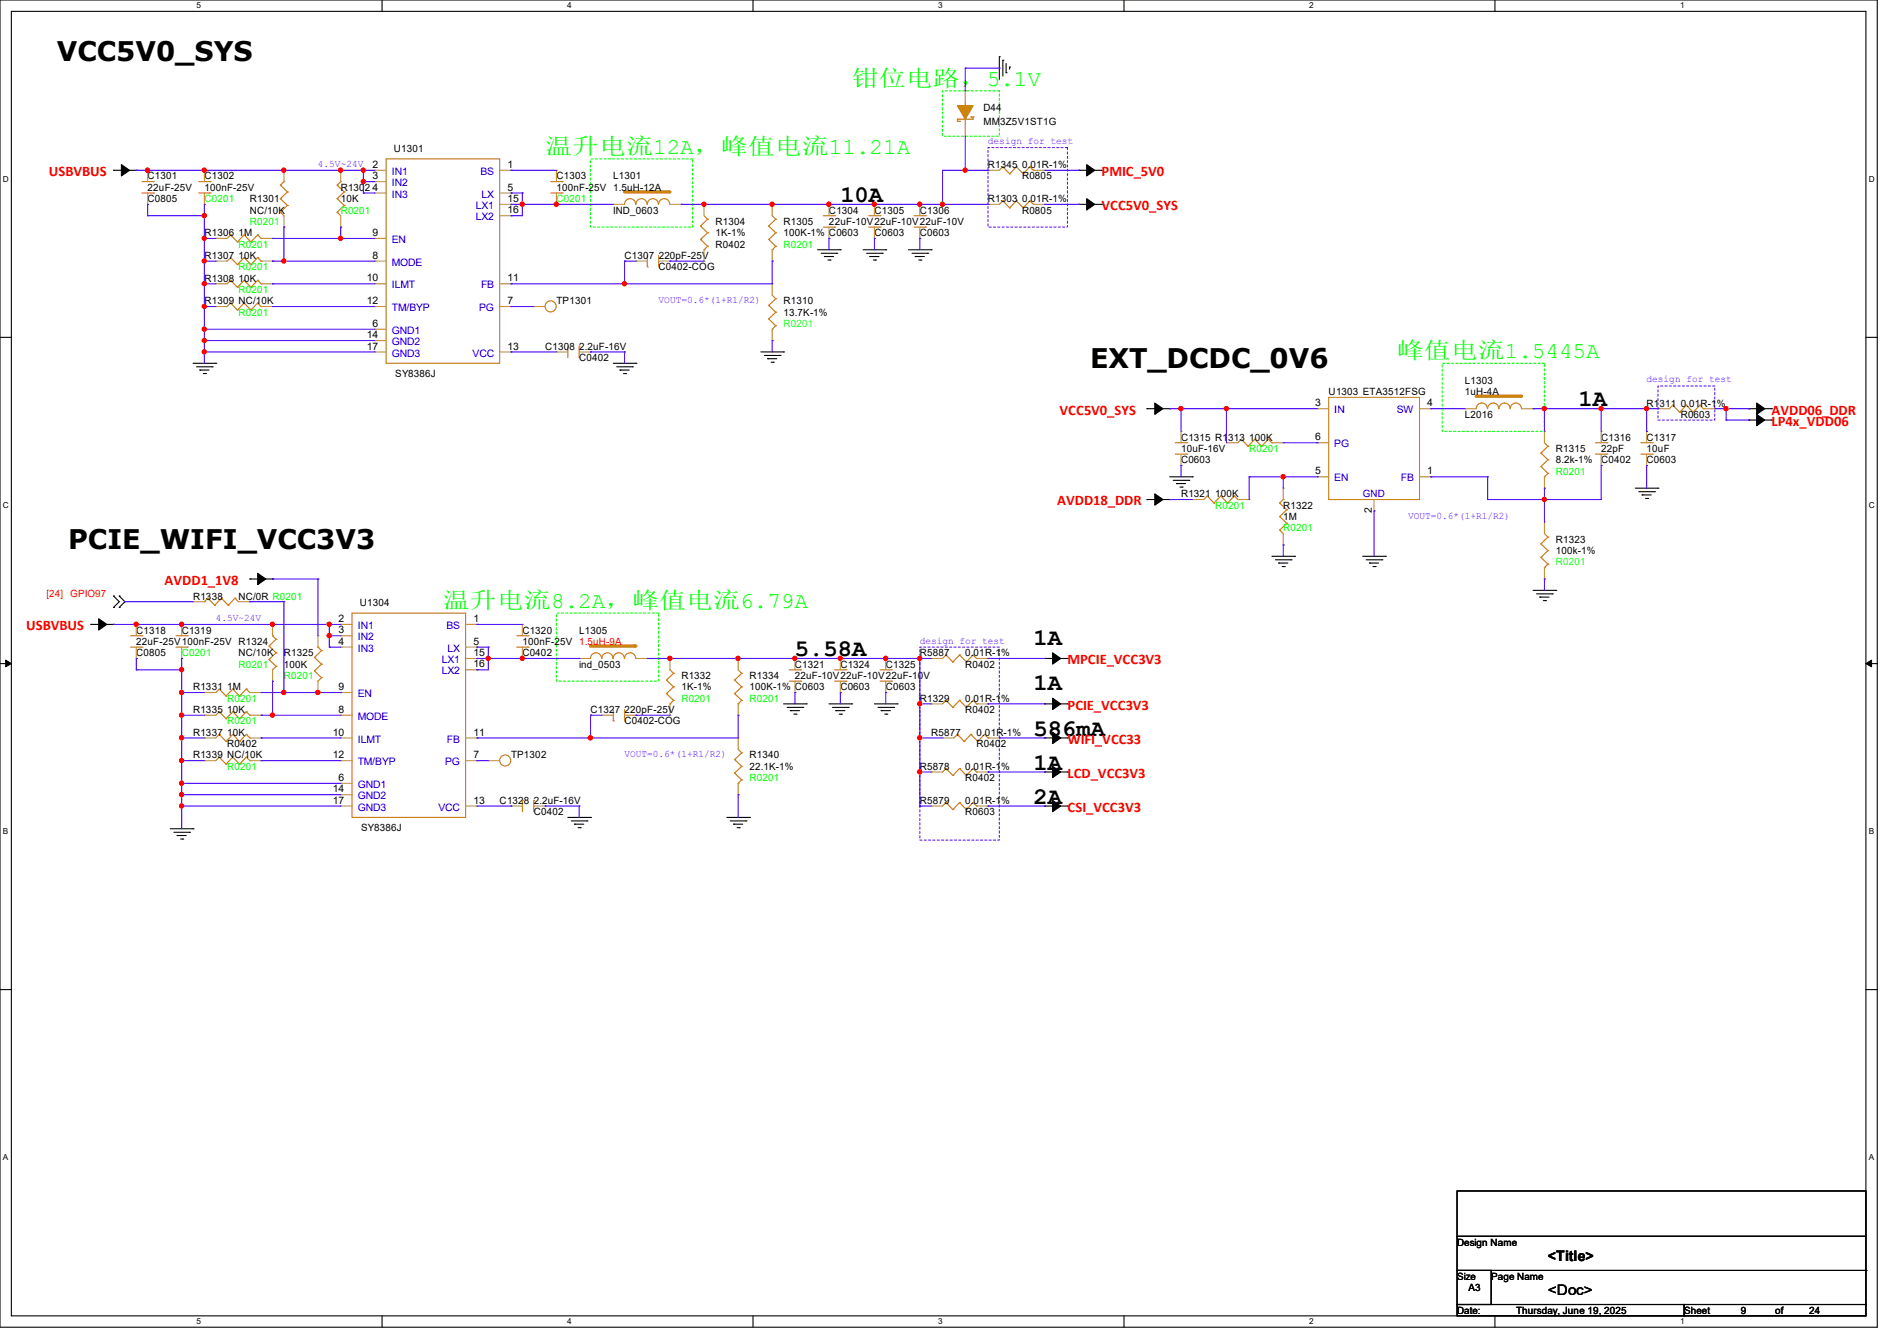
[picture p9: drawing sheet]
<svg xmlns="http://www.w3.org/2000/svg" width="297mm" height="210mm" viewBox="0 0 297 210" stroke-linecap="round" stroke-linejoin="round" font-family="sans-serif">
<path d="M0 0h293.9v207.9h-293.9zM1.8 1.8h290.3v204.3h-290.3z" fill="none" stroke="#000" stroke-width=".17"/>
<g fill="#fff">
<path d="M30.8 .2h.7v1.4h-.7z"/>
<path d="M30.8 206.2h.7v1.4h-.7z"/>
</g>
<path d="M59.8 0v1.8M59.8 206.1v1.8" fill="none" stroke="#000" stroke-width=".17"/>
<g fill="#fff">
<path d="M88.8 .2h.7v1.4h-.7z"/>
<path d="M88.8 206.2h.7v1.4h-.7z"/>
</g>
<path d="M117.9 0v1.8M117.9 206.1v1.8" fill="none" stroke="#000" stroke-width=".17"/>
<g fill="#fff">
<path d="M146.9 .2h.7v1.4h-.7z"/>
<path d="M146.9 206.2h.7v1.4h-.7z"/>
</g>
<path d="M176 0v1.8M176 206.1v1.8" fill="none" stroke="#000" stroke-width=".17"/>
<g fill="#fff">
<path d="M205 .2h.7v1.4h-.7z"/>
<path d="M205 206.2h.7v1.4h-.7z"/>
</g>
<path d="M234.1 0v1.8M234.1 206.1v1.8" fill="none" stroke="#000" stroke-width=".17"/>
<g fill="#fff">
<path d="M263.1 .2h.6v1.4h-.6z"/>
<path d="M263.1 206.2h.6v1.4h-.6z"/>
<path d="M.5 27.3h.9v1.4h-.9z"/>
<path d="M292.6 27.3h.9v1.4h-.9z"/>
<path d="M.5 78.4h.9v1.4h-.9z"/>
<path d="M292.6 78.4h.9v1.4h-.9z"/>
</g>
<path d="M0 52.8h1.8M292.1 52.8h1.8" fill="none" stroke="#000" stroke-width=".17"/>
<g fill="#fff">
<path d="M.5 129.5h.8v1.4h-.8z"/>
<path d="M292.6 129.5h.8v1.4h-.8z"/>
</g>
<path d="M0 103.9h1.8M292.1 103.9h1.8" fill="none" stroke="#000" stroke-width=".17"/>
<path d="M.9 103.4l.9 .5-.9 .5zM292.1 103.9l.9-.5v1z" fill="#000" stroke="#000" stroke-width=".16"/>
<g fill="#fff">
<path d="M.5 180.5h.8v1.4h-.8z"/>
<path d="M292.6 180.5h.8v1.4h-.8z"/>
</g>
<g fill="none" stroke="#000" stroke-width=".17">
<path d="M156.5 8.9h.1M156.5 8.9v3.5M157 9.4h.1M157 9.4v2.5M157.5 11.4h.1M157.5 9.9v1.5M158.1 10.5h.1M158.1 10.5v.3M17.8 26.7h.1M17.8 26.7h1.9M20.1 26.7h1.2M21.3 26.7h.1"/>
<path d="M128 39.1h3.6M128.6 39.7h2.4M131 39.7h.1M131.6 39.1h.1M135.1 39.1h3.6M135.7 39.7h2.4M138.1 39.7h.1M138.7 39.1h.1M142.2 39.1h3.6M142.8 39.7h2.4M145.2 39.7h.1M145.8 39.1h.1"/>
<path d="M168.9 32h.1M168.9 26.7h.1M168.9 26.7h1.2M168.9 32h1.2M170.5 26.7h2M170.5 32h2M172.5 32h.1M172.5 26.7h.1M30.2 56.9h3.6M30.8 57.4h2.4M31.3 58h.1M31.3 58h1.4"/>
<path d="M31.8 58.5h.4M32.2 58.5h.1M33.2 57.4h.1M33.8 56.9h.1M96 56.9h3.6M96.6 57.4h2.4M97.1 58h.1M97.1 58h1.4M97.6 58.5h.4M98 58.5h.1M99 57.4h.1M99.6 56.9h.1"/>
<path d="M119.1 55.1h3.6M119.7 55.7h2.4M120.2 56.2h.1M120.2 56.2h1.4M120.7 56.7h.4M121.1 56.7h.1M122.1 55.7h.1M122.7 55.1h.1M129.1 40.2h.1M129.1 40.2h1.4M129.6 40.7h.4M130 40.7h.1"/>
<path d="M136.2 40.2h.1M136.2 40.2h1.4M136.7 40.7h.4M137.1 40.7h.1M143.3 40.2h.1M143.3 40.2h1.4M143.8 40.7h.4M144.2 40.7h.1M179.6 64h.1M179.6 78.2h.1M179.6 64h1.9M179.6 78.2h1.9"/>
<path d="M181.9 64h1.2M181.9 78.2h1.2M183.1 64h.1M183.1 78.2h.1M183.1 74.7h3.6M183.7 75.2h2.4M184.2 75.7h.1M184.2 75.7h1.4M184.7 76.3h.4M185.1 76.3h.1M186.1 75.2h.1M186.7 74.7h.1"/>
<path d="M256 76.5h3.6M256.6 77h2.4M257.1 77.5h.1M257.1 77.5h1.4M257.6 78.1h.4M258 78.1h.1M259 77h.1M259.6 76.5h.1M273.8 64h.1M273.8 65.8h.1M273.8 64h1.2M273.8 65.8h1.2"/>
<path d="M275.4 64h2M275.4 65.8h2M277.4 64h.1M277.4 65.8h.1M14.2 97.8h.1M14.2 97.8h2M16.6 97.8h1.2M17.8 97.8h.1M17.8 93.3h.1M17.8 95.1h.1M17.8 93.3l.9 .9-.9 .9M18.7 95.1h.1"/>
<path d="M18.7 93.3h.1M18.7 93.3l.9 .9-.9 .9M39.1 90.7h.1M39.1 90.7h2M41.4 90.7h1.3M42.7 90.7h.1M199.1 87.1h3.6M199.7 87.7h2.4M200.2 88.2h.1M200.2 88.2h1.4M200.7 88.7h.4M201.1 88.7h.1"/>
<path d="M202.1 87.7h.1M202.7 87.1h.1M213.4 87.1h3.5M213.9 87.7h2.5M214.4 88.2h.1M214.4 88.2h1.5M215 88.7h.3M215.3 88.7h.1M216.4 87.7h.1M216.9 87.1h.1M240 92.5h3.6M240.6 93h2.4"/>
<path d="M241.1 93.5h.1M241.1 93.5h1.4M241.6 94.1h.4M242 94.1h.1M243 93h.1M243.6 92.5h.1M122.7 110.2h3.5M123.2 110.8h2.5M123.7 111.3h.1M123.7 111.3h1.5M124.3 111.8h.3M124.6 111.8h.1"/>
<path d="M125.7 110.8h.1M126.2 110.2h.1M129.8 110.2h3.5M130.3 110.8h2.5M130.9 111.3h.1M130.9 111.3h1.4M131.4 111.8h.3M131.7 111.8h.1M132.8 110.8h.1M133.3 110.2h.1M136.9 110.2h3.6M137.5 110.8h2.4"/>
<path d="M138 111.3h.1M138 111.3h1.4M138.5 111.8h.4M138.9 111.8h.1M139.9 110.8h.1M140.5 110.2h.1M163.6 110.2h.1M163.6 115.6h.1M163.6 103.1h.1M163.6 110.2h1.2M163.6 115.6h1.2M163.6 103.1h1.2"/>
<path d="M165.2 110.2h1.9M165.2 115.6h1.9M165.2 103.1h1.9M167.1 110.2h.1M167.1 115.6h.1M167.1 103.1h.1M26.7 129.8h3.5M27.2 130.3h2.5M27.7 130.9h.1M27.7 130.9h1.5M28.3 131.4h.3M28.6 131.4h.1"/>
<path d="M29.7 130.3h.1M30.2 129.8h.1M88.9 128h3.6M89.5 128.6h2.4M90 129.1h.1M90 129.1h1.4M90.5 129.6h.3M90.8 129.6h.1M91.9 128.6h.1M92.5 128h.1M113.8 128h3.5M114.3 128.6h2.5"/>
<path d="M114.9 129.1h.1M114.9 129.1h1.4M115.4 129.6h.3M115.7 129.6h.1M116.8 128.6h.1M117.3 128h.1M163.6 126.2h.1M163.6 120.9h.1M163.6 126.2h1.2M163.6 120.9h1.2M165.2 126.2h1.9M165.2 120.9h1.9"/>
<path d="M167.1 126.2h.1M167.1 120.9h.1M0 155h1.8M292.1 155h1.8M228.1 186.5h64v7.1h-64zM228.1 193.6h64v5.4h-64zM228.1 199h5.4v5.3h-5.4zM292.1 199h.1M292.1 199v5.3M228.1 204.3h35.6v1.8h-35.6zM263.7 204.3h28.4v1.8h-28.4z"/>
</g>
<path d="M154.7 23.1h12.4v12.5h-12.4zM259.6 60.5h8.9v5.3h-8.9zM144 101.3h12.5v30.3h-12.5z" fill="none" stroke="#8000ff" stroke-width=".17" stroke-dasharray=".3 .3"/>
<path d="M147.6 14.2h8.9v7.1h-8.9zM92.5 24.9h16v10.7h-16zM225.8 56.9h16v10.7h-16zM87.1 96h16v10.7h-16z" fill="none" stroke="#0f0" stroke-width=".17" stroke-dasharray=".3 .3"/>
<g fill="#000" stroke="#000" stroke-width=".17">
<path d="M19 25.8l1.3 .9-1.3 .9z" fill-rule="evenodd"/>
<path d="M170.1 31.1l1.3 .9-1.3 .9z" fill-rule="evenodd"/>
<path d="M170.1 25.8l1.3 .9-1.3 .9z" fill-rule="evenodd"/>
<path d="M180.8 63.1l1.3 .9-1.3 .9z" fill-rule="evenodd"/>
<path d="M180.8 77.3l1.3 .9-1.3 .9z" fill-rule="evenodd"/>
<path d="M275 63.1l1.3 .9-1.3 .9z" fill-rule="evenodd"/>
<path d="M275 64.9l1.3 .9-1.3 .9z" fill-rule="evenodd"/>
<path d="M15.5 96.9l1.2 .9-1.2 .9z" fill-rule="evenodd"/>
<path d="M40.3 89.8l1.3 .9-1.3 .9z" fill-rule="evenodd"/>
<path d="M164.8 109.3l1.3 .9-1.3 .9z" fill-rule="evenodd"/>
<path d="M164.8 114.7l1.3 .9-1.3 .9z" fill-rule="evenodd"/>
<path d="M164.8 102.2l1.3 .9-1.3 .9z" fill-rule="evenodd"/>
<path d="M164.8 125.3l1.3 .9-1.3 .9z" fill-rule="evenodd"/>
<path d="M164.8 120l1.3 .9-1.3 .9z" fill-rule="evenodd"/>
</g>
<g fill="none" stroke="#cc8006" stroke-width=".17">
<path d="M189 77.7h.1M189 77.7l-.5 .5M189 77.7l1.1 1.1M190.1 78.8h.1M191.1 77.7h.1M191.1 77.7l-1 1.1M191.1 77.7l1.1 1.1M192.2 78.8h.1M193.3 77.7h.1M193.3 77.7l-1.1 1.1M193.3 77.7l.5 .5M193.8 78.2h.1"/>
<path d="M80.9 99.6h1.8M82.7 99.6h.1M80.9 101.3h1.8M82.7 101.3h.1M115 119h.1M115 119l1.1 1M115.6 117.3l.5 .6M116.1 117.9h.1M116.1 117.9l-1.1 1.1M81.8 125.3h.1M81.8 125.3v1.8M83.6 125.3h.1"/>
<path d="M83.6 125.3v1.8M115 121.1h.1M115 121.1l1.1 1M115.6 122.7h.1M116.1 120h.1M116.1 122.1h.1M116.1 120l-1.1 1.1M116.1 122.1l-.5 .6"/>
</g>
<g fill="none" stroke="#a84" stroke-width=".17">
<path d="M186.7 78.2h.1M186.7 78.2h1.8M193.8 78.2h1.8M195.6 78.2h.1M81.8 97.8h.1M81.8 97.8v1.8M81.8 103.1h.1M81.8 101.3v1.8M115.6 115.6h.1M115.6 115.6v1.7M80 126.2h.1M80 126.2h1.8"/>
<path d="M83.6 126.2h1.7M85.3 126.2h.1M115.6 124.5h.1M115.6 122.7v1.8"/>
</g>
<path d="M97.8 30.1h6.9" fill="none" stroke="#cc8006" stroke-width=".51"/>
<circle cx="104.7" cy="30.1" r=".25" fill="#cc8006"/>
<g fill="none" stroke="#cc8006" stroke-width=".17">
<path d="M99.5 32a.87 .87 0 0 0-.8-.9 .87 .87 0 0 0-.9 .9M101.3 32a.87 .87 0 0 0-.9-.9 .87 .87 0 0 0-.8 .9M103.1 32a.87 .87 0 0 0-.9-.9 .87 .87 0 0 0-.9 .9M104.9 32a.87 .87 0 0 0-.9-.9 .87 .87 0 0 0-.9 .9M36.1 47.5h.1M36.1 47.5l-.5 .5M36.1 47.5l1.1 1.1M37.2 48.6h.1M38.2 47.5h.1M38.2 47.5l-1 1.1M38.2 47.5l1.1 1.1M39.3 48.6h.1"/>
<path d="M40.3 47.5h.1M40.3 47.5l-1 1.1M40.3 47.5l.6 .5M40.9 48h.1M208 62.2h14.2v16h-14.2zM231.1 64a.87 .87 0 0 1 .9-.9 .87 .87 0 0 1 .9 .9M232.9 64a.87 .87 0 0 1 .9-.9 .87 .87 0 0 1 .9 .9M234.7 64a.87 .87 0 0 1 .9-.9 .87 .87 0 0 1 .8 .9M236.5 64a.87 .87 0 0 1 .8-.9 .87 .87 0 0 1 .9 .9M42.7 99.6h.1M42.7 99.6l.5 .5M42.1 103.3h.1"/>
<path d="M42.1 101.2h.1M42.1 103.3l1.1 1.1M42.1 101.2l1.1 1M43.2 104.4h.1M43.2 102.2h.1M43.2 100.1h.1M43.2 104.4l-.5 .5M43.2 102.2l-1.1 1.1M43.2 100.1l-1.1 1.1"/>
</g>
<g fill="none" stroke="#a84" stroke-width=".17">
<path d="M96 32h.1M96 32h1.8M104.9 32h1.8M106.7 32h.1M33.8 48h.1M33.8 48h1.8M40.9 48h1.8M42.7 48h.1M206.2 74.7h.1M206.2 69.3h.1M206.2 64h.1M206.2 74.7h1.8"/>
<path d="M206.2 69.3h1.8M206.2 64h1.8M215.1 78.2v1.8M222.2 74.7h1.8M222.2 64h1.8M224 74.7h.1M224 64h.1M42.7 97.8h.1M42.7 97.8v1.8M215.1 80h.1M42.7 106.7h.1M42.7 104.9v1.8"/>
</g>
<path d="M231.1 62.1h7" fill="none" stroke="#cc8006" stroke-width=".51"/>
<circle cx="238.1" cy="62.1" r=".25" fill="#cc8006"/>
<g fill="none" stroke="#a84" stroke-width=".17">
<path d="M151.1 14.2h.1M151.1 14.2v1.8M151.1 19.6v1.7M23.1 32h.1M23.1 26.7h.1M23.1 26.7v1.7M23.1 30.2v1.8M32 32h.1M32 26.7h.1M32 26.7v1.7M32 30.2v1.8M33.8 37.3h.1"/>
<path d="M33.8 37.3h1.8M40.9 37.3h1.8M42.7 37.3h.1M44.4 35.6h.1M44.4 26.7h.1M44.4 26.7v1.7M44.4 33.8v1.8M53.3 35.6h.1M53.3 26.7h.1M53.3 26.7v1.7M53.3 33.8v1.8M58.7 26.7h.1"/>
<path d="M58.7 28.4h.1M58.7 30.2h.1M58.7 37.3h.1M58.7 37.3h1.8M58.7 26.7h1.8M58.7 28.4h1.8M58.7 30.2h1.8M78.2 32h1.8M78.2 26.7h1.8M78.2 30.2h1.8M78.2 33.8h1.8M80 26.7h.1"/>
<path d="M80 30.2h.1M80 33.8h.1M80 32h.1M87.1 32h.1M87.1 26.7h.1M87.1 26.7v1.7M87.1 30.2v1.8M110.2 32h.1M110.2 32v1.8M110.2 39.1v1.8M120.9 32h.1M120.9 32v1.8"/>
<path d="M120.9 39.1v1.8M129.8 37.3h.1M129.8 32h.1M129.8 32v1.8M129.8 35.6v1.7M136.9 37.3h.1M136.9 32h.1M136.9 32v1.8M136.9 35.6v1.7M144 37.3h.1M144 32h.1M144 32v1.8"/>
<path d="M144 35.6v1.7M151.1 21.3h.1M154.7 32h.1M154.7 26.7h.1M154.7 32h1.8M154.7 26.7h1.8M161.8 32h1.8M161.8 26.7h1.8M163.6 32h.1M163.6 26.7h.1M33.8 44.4h.1M33.8 44.4h1.8"/>
<path d="M40.9 44.4h1.8M42.7 44.4h.1M58.7 51.6h.1M58.7 40.9h.1M58.7 55.1h.1M58.7 53.3h.1M58.7 48h.1M58.7 44.4h.1M58.7 48h1.8M58.7 55.1h1.8M58.7 40.9h1.8M58.7 51.6h1.8"/>
<path d="M58.7 53.3h1.8M58.7 44.4h1.8M78.2 48h1.8M78.2 55.1h1.8M78.2 44.4h1.8M80 48h.1M80 55.1h.1M80 44.4h.1M83.6 48h.1M83.6 48h1.7M87.1 55.1h.1M87.1 55.1h1.8"/>
<path d="M90.7 55.1h1.8M92.5 55.1h.1M99.6 40.9h.1M99.6 40.9h1.7M103.1 40.9h1.8M104.9 40.9h.1M110.2 40.9h.1M120.9 40.9h.1M120.9 44.4h.1M120.9 53.3h.1M120.9 44.4v1.8M120.9 51.6v1.7"/>
<path d="M184.9 72.9h.1M184.9 67.6h.1M184.9 67.6v1.7M184.9 71.1v1.8M192 69.3h.1M192 69.3h1.8M199.1 69.3h1.8M200.9 69.3h.1M200.9 76.5h.1M200.9 76.5v1.7M229.4 64h.1M229.4 64h1.7"/>
<path d="M238.3 64h1.7M240 64h.1M241.8 67.6h.1M241.8 76.5h.1M241.8 67.6v1.7M241.8 74.7v1.8M250.7 72.9h.1M250.7 67.6h.1M250.7 67.6v1.7M250.7 71.1v1.8M257.8 72.9h.1M257.8 67.6h.1"/>
<path d="M257.8 67.6v1.7M257.8 71.1v1.8M259.6 64h.1M259.6 64h1.8M266.7 64h1.8M268.5 64h.1M21.3 97.8h.1M21.3 97.8v1.8M28.4 97.8h.1M28.4 97.8v1.8M30.2 94.2h.1M30.2 94.2h1.8"/>
<path d="M37.3 94.2h1.8M39.1 94.2h.1M49.8 99.6h.1M49.8 99.6v1.7M200.9 85.3h.1M200.9 83.6v1.7M241.8 81.8h.1M241.8 90.7h.1M241.8 81.8v1.8M241.8 88.9v1.8M21.3 103.1h.1M21.3 101.3v1.8"/>
<path d="M28.4 103.1h.1M28.4 101.3v1.8M32 112h.1M32 108.5h.1M32 119.1h.1M32 115.6h.1M32 112h1.8M32 119.1h1.8M32 108.5h1.8M32 115.6h1.8M39.1 112h1.8M39.1 119.1h1.8"/>
<path d="M39.1 108.5h1.8M39.1 115.6h1.8M40.9 112h.1M40.9 108.5h.1M40.9 119.1h.1M40.9 115.6h.1M49.8 108.5h.1M49.8 106.7v1.8M76.5 119.1h.1M76.5 119.1h1.7M94.2 112h.1M94.2 112h1.8"/>
<path d="M97.8 112h1.8M99.6 112h.1M104.9 103.1h.1M104.9 112h.1M104.9 103.1v1.8M104.9 110.2v1.8M115.6 103.1h.1M115.6 112h.1M115.6 103.1v1.8M115.6 110.2v1.8M124.5 108.5h.1M124.5 103.1h.1"/>
<path d="M124.5 103.1v1.8M124.5 106.7v1.8M131.6 108.5h.1M131.6 103.1h.1M131.6 103.1v1.8M131.6 106.7v1.8M138.7 108.5h.1M138.7 103.1h.1M138.7 103.1v1.8M138.7 106.7v1.8M145.8 110.2h.1M145.8 103.1h.1"/>
<path d="M145.8 110.2h1.8M145.8 103.1h1.8M147.6 115.6h.1M147.6 115.6h1.8M152.9 110.2h1.8M152.9 103.1h1.8M154.7 110.2h.1M154.7 103.1h.1M154.7 115.6h1.8M156.5 115.6h.1M145.8 120.9h.1M145.8 126.2h.1"/>
<path d="M145.8 120.9h1.8M145.8 126.2h1.8M152.9 120.9h1.8M152.9 126.2h1.8M154.7 120.9h.1M154.7 126.2h.1"/>
</g>
<g fill="none" stroke="#cc8006" stroke-width=".17">
<path d="M149.9 18.7h.1M149.9 19h.1M149.9 19h.3M149.9 18.7v.3M150.2 19h.1M151.1 18.7h.1M151.1 16.6h.1M151.1 16v.6M151.1 18.7v.9M152 18.3h.1M152 18.3h.4M152.4 18.3h.1"/>
<path d="M152.4 18.3v.4h-2.5M22.2 30.2h1.8M22.2 28.4h1.8M24 30.2h.1M24 28.4h.1M31.1 30.2h1.8M31.1 28.4h1.8M32.9 30.2h.1M32.9 28.4h.1M36.1 36.8h.1M36.1 36.8l-.5 .5M36.1 36.8l1.1 1.1"/>
<path d="M37.2 37.9h.1M38.2 36.8h.1M38.2 36.8l-1 1.1M38.2 36.8l1.1 1.1M39.3 37.9h.1M40.3 36.8h.1M40.3 36.8l-1 1.1M40.3 36.8l.6 .5M40.9 37.3h.1M43.9 33.2h.1M43.9 31.1h.1M43.9 29h.1"/>
<path d="M43.9 33.2l.5 .6M43.9 31.1l1.1 1.1M43.9 29l1.1 1.1M44.4 28.4h.1M44.4 28.4l-.5 .6M45 32.2h.1M45 30.1h.1M45 32.2l-1.1 1M45 30.1l-1.1 1M52.8 33.2h.1M52.8 31.1h.1M52.8 29h.1"/>
<path d="M52.8 33.2l.5 .6M52.8 31.1l1.1 1.1M52.8 29l1.1 1.1M53.3 28.4h.1M53.3 28.4l-.5 .6M53.9 32.2h.1M53.9 30.1h.1M53.9 32.2l-1.1 1M53.9 30.1l-1.1 1M60.5 24.9h17.7v32h-17.7zM86.2 30.2h1.8M86.2 28.4h1.8"/>
<path d="M88 30.2h.1M88 28.4h.1M109.7 35.4h.1M109.7 37.5h.1M109.7 35.4l1.1 1M109.7 37.5l1.1 1.1M110.2 39.1h.1M110.2 33.8l.6 .5M110.8 34.3h.1M110.8 36.4h.1M110.8 38.6h.1M110.8 34.3l-1.1 1.1"/>
<path d="M110.8 36.4l-1.1 1.1M110.8 38.6l-.6 .5M120.4 35.4h.1M120.4 37.5h.1M120.4 35.4l1.1 1M120.4 37.5l1.1 1.1M120.9 39.1h.1M120.9 33.8l.6 .5M121.5 34.3h.1M121.5 36.4h.1M121.5 38.6h.1M121.5 34.3l-1.1 1.1"/>
<path d="M121.5 36.4l-1.1 1.1M121.5 38.6l-.6 .5M128.9 35.6h1.8M128.9 33.8h1.8M130.7 35.6h.1M130.7 33.8h.1M136 35.6h1.8M136 33.8h1.8M137.8 35.6h.1M137.8 33.8h.1M143.1 35.6h1.8M143.1 33.8h1.8"/>
<path d="M144.9 35.6h.1M144.9 33.8h.1M157 31.5h.1M157 26.1h.1M157 31.5l-.5 .5M157 31.5l1.1 1.1M157 26.1l-.5 .6M157 26.1l1.1 1.1M158.1 32.6h.1M158.1 27.2h.1M159.1 31.5h.1M159.1 26.1h.1"/>
<path d="M159.1 31.5l-1 1.1M159.1 31.5l1.1 1.1M159.1 26.1l-1 1.1M159.1 26.1l1.1 1.1M160.2 32.6h.1M160.2 27.2h.1M161.2 31.5h.1M161.2 26.1h.1M161.2 31.5l-1 1.1M161.2 31.5l.6 .5M161.2 26.1l-1 1.1M161.2 26.1l.6 .6"/>
<path d="M161.8 32h.1M161.8 26.7h.1M36.1 43.9h.1M36.1 43.9l-.5 .5M36.1 43.9l1.1 1.1M37.2 45h.1M38.2 43.9h.1M38.2 43.9l-1 1.1M38.2 43.9l1.1 1.1M39.3 45h.1M40.3 43.9h.1M40.3 43.9l-1 1.1"/>
<path d="M40.3 43.9l.6 .5M40.9 44.4h.1M88.9 54.2h.1M88.9 54.2v1.8M90.7 54.2h.1M90.7 54.2v1.8M101.3 41.8h.1M101.3 40v1.8M103.1 41.8h.1M103.1 40v1.8M120.4 47.8h.1M120.4 50h.1"/>
<path d="M120.4 47.8l1.1 1.1M120.4 50l1.1 1M120.9 51.6h.1M120.9 46.2l.6 .6M121.5 46.8h.1M121.5 48.9h.1M121.5 51h.1M121.5 46.8l-1.1 1M121.5 48.9l-1.1 1.1M121.5 51l-.6 .6M184 71.1h1.8M184 69.3h1.8"/>
<path d="M185.8 71.1h.1M185.8 69.3h.1M194.4 68.8h.1M194.4 68.8l-.6 .5M194.4 68.8l1 1.1M195.4 69.9h.1M196.5 68.8h.1M196.5 68.8l-1.1 1.1M196.5 68.8l1 1.1M197.5 69.9h.1M198.6 68.8h.1M198.6 68.8l-1.1 1.1"/>
<path d="M198.6 68.8l.5 .5M199.1 69.3h.1M200.4 78.8h.1M200.4 78.8l1.1 1M200.9 78.2h.1M200.9 78.2l-.5 .6M201.5 79.8h.1M201.5 79.8l-1.1 1.1M241.3 71h.1M241.3 73.1h.1M241.3 71l1.1 1M241.3 73.1l1.1 1"/>
<path d="M241.8 74.7h.1M241.8 69.3l.6 .6M242.4 69.9h.1M242.4 72h.1M242.4 74.1h.1M242.4 69.9l-1.1 1.1M242.4 72l-1.1 1.1M242.4 74.1l-.6 .6M249.8 71.1h1.8M249.8 69.3h1.8M251.6 71.1h.1M251.6 69.3h.1"/>
<path d="M256.9 71.1h1.8M256.9 69.3h1.8M258.7 71.1h.1M258.7 69.3h.1M261.9 63.5h.1M261.9 63.5l-.5 .5M261.9 63.5l1.1 1.1M263 64.6h.1M264 63.5h.1M264 63.5l-1 1.1M264 63.5l1.1 1.1M265.1 64.6h.1"/>
<path d="M266.1 63.5h.1M266.1 63.5l-1 1.1M266.1 63.5l.6 .5M266.7 64h.1M20.4 99.6h1.8M22.2 99.6h.1M27.6 99.6h1.7M29.3 99.6h.1M32 94.2h.1M32.6 93.7h.1M32.6 93.7l1 1.1M32.6 93.7l-.6 .5"/>
<path d="M33.6 94.8h.1M34.7 93.7h.1M34.7 93.7l1 1.1M34.7 93.7l-1.1 1.1M35.7 94.8h.1M36.8 93.7h.1M36.8 93.7l.5 .5M36.8 93.7l-1.1 1.1M200.4 83h.1M200.4 80.9h.1M200.4 83l.5 .6M200.4 80.9l1.1 1.1"/>
<path d="M201.5 82h.1M201.5 82l-1.1 1M241.3 85.2h.1M241.3 87.3h.1M241.3 85.2l1.1 1M241.3 87.3l1.1 1M241.8 88.9h.1M241.8 83.6l.6 .5M242.4 84.1h.1M242.4 86.2h.1M242.4 88.3h.1M242.4 84.1l-1.1 1.1"/>
<path d="M242.4 86.2l-1.1 1.1M242.4 88.3l-.6 .6M20.4 101.3h1.8M22.2 101.3h.1M27.6 101.3h1.7M29.3 101.3h.1M34.3 111.5h.1M34.3 107.9h.1M34.3 118.6h.1M34.3 115h.1M34.3 111.5l-.5 .5M34.3 111.5l1.1 1.1"/>
<path d="M34.3 107.9l-.5 .6M34.3 107.9l1.1 1.1M34.3 118.6l-.5 .5M34.3 118.6l1.1 1.1M34.3 115l-.5 .6M34.3 115l1.1 1.1M35.4 112.6h.1M35.4 109h.1M35.4 119.7h.1M35.4 116.1h.1M36.4 111.5h.1M36.4 107.9h.1"/>
<path d="M36.4 118.6h.1M36.4 115h.1M36.4 111.5l-1 1.1M36.4 111.5l1.1 1.1M36.4 107.9l-1 1.1M36.4 107.9l1.1 1.1M36.4 118.6l-1 1.1M36.4 118.6l1.1 1.1M36.4 115l-1 1.1M36.4 115l1.1 1.1M37.5 112.6h.1M37.5 109h.1"/>
<path d="M37.5 119.7h.1M37.5 116.1h.1M38.6 111.5h.1M38.6 107.9h.1M38.6 118.6h.1M38.6 115h.1M38.6 111.5l-1.1 1.1M38.6 111.5l.5 .5M38.6 107.9l-1.1 1.1M38.6 107.9l.5 .6M38.6 118.6l-1.1 1.1M38.6 118.6l.5 .5"/>
<path d="M38.6 115l-1.1 1.1M38.6 115l.5 .6M39.1 112h.1M39.1 108.5h.1M39.1 119.1h.1M39.1 115.6h.1M49.2 105.1h.1M49.2 103h.1M49.2 105.1l1.1 1M49.2 103l1.1 1M49.8 101.3h.1M49.8 101.3l.5 .6"/>
<path d="M50.3 106.1h.1M50.3 104h.1M50.3 101.9h.1M50.3 106.1l-.5 .6M50.3 104l-1.1 1.1M50.3 101.9l-1.1 1.1M96 112.9h.1M96 111.1v1.8M97.8 112.9h.1M97.8 111.1v1.8M104.4 106.5h.1M104.4 108.6h.1"/>
<path d="M104.4 106.5l1.1 1.1M104.4 108.6l1.1 1.1M104.9 110.2h.1M104.9 104.9l.6 .6M105.5 105.5h.1M105.5 107.6h.1M105.5 109.7h.1M105.5 105.5l-1.1 1M105.5 107.6l-1.1 1M105.5 109.7l-.6 .5M115 106.5h.1M115 108.6h.1"/>
<path d="M115 106.5l1.1 1.1M115 108.6l1.1 1.1M115.6 110.2h.1M115.6 104.9l.5 .6M116.1 105.5h.1M116.1 107.6h.1M116.1 109.7h.1M116.1 105.5l-1.1 1M116.1 107.6l-1.1 1M116.1 109.7l-.5 .5M123.6 106.7h1.7M123.6 104.9h1.7"/>
<path d="M125.3 106.7h.1M125.3 104.9h.1M130.7 106.7h1.8M130.7 104.9h1.8M132.5 106.7h.1M132.5 104.9h.1M137.8 106.7h1.8M137.8 104.9h1.8M139.6 106.7h.1M139.6 104.9h.1M148.1 109.7h.1M148.1 102.6h.1"/>
<path d="M148.1 109.7l-.5 .5M148.1 109.7l1.1 1.1M148.1 102.6l-.5 .5M148.1 102.6l1.1 1.1M149.2 110.8h.1M149.2 103.7h.1M149.9 115h.1M149.9 115l-.5 .6M149.9 115l1.1 1.1M150.2 109.7h.1M150.2 102.6h.1M150.2 109.7l-1 1.1"/>
<path d="M150.2 109.7l1.1 1.1M150.2 102.6l-1 1.1M150.2 102.6l1.1 1.1M151 116.1h.1M151.3 110.8h.1M151.3 103.7h.1M152 115h.1M152 115l-1 1.1M152 115l1.1 1.1M152.4 109.7h.1M152.4 102.6h.1M152.4 109.7l-1.1 1.1"/>
<path d="M152.4 109.7l.5 .5M152.4 102.6l-1.1 1.1M152.4 102.6l.5 .5M152.9 110.2h.1M152.9 103.1h.1M153.1 116.1h.1M154.1 115h.1M154.1 115l-1 1.1M154.1 115l.6 .6M154.7 115.6h.1M148.1 120.4h.1M148.1 125.7h.1"/>
<path d="M148.1 120.4l-.5 .5M148.1 120.4l1.1 1.1M148.1 125.7l-.5 .5M148.1 125.7l1.1 1.1M149.2 121.5h.1M149.2 126.8h.1M150.2 120.4h.1M150.2 125.7h.1M150.2 120.4l-1 1.1M150.2 120.4l1.1 1.1M150.2 125.7l-1 1.1M150.2 125.7l1.1 1.1"/>
<path d="M151.3 121.5h.1M151.3 126.8h.1M152.4 120.4h.1M152.4 125.7h.1M152.4 120.4l-1.1 1.1M152.4 120.4l.5 .5M152.4 125.7l-1.1 1.1M152.4 125.7l.5 .5M152.9 120.9h.1M152.9 126.2h.1"/>
<circle cx="86.2" cy="48" r=".87"/>
<circle cx="79.1" cy="119.1" r=".87"/>
</g>
<path d="M149.9 16.6h2.5l-1.3 2.1z" fill="#cc8006" stroke="#cc8006" stroke-width=".17"/>
<path d="M92.5 101.2h6.9" fill="none" stroke="#cc8006" stroke-width=".51"/>
<circle cx="99.4" cy="101.2" r=".25" fill="#cc8006"/>
<g fill="none" stroke="#cc8006" stroke-width=".17">
<path d="M36.1 40.3h.1M36.1 40.3l-.5 .6M36.1 40.3l1.1 1.1M37.2 41.4h.1M38.2 40.3h.1M38.2 40.3l-1 1.1M38.2 40.3l1.1 1.1M39.3 41.4h.1M40.3 40.3h.1M40.3 40.3l-1 1.1M40.3 40.3l.6 .6M40.9 40.9h.1"/>
<path d="M55.1 96h17.8v32h-17.8zM92.5 103.1a.87 .87 0 0 1 .8-.9 .87 .87 0 0 1 .9 .9M94.2 103.1a.87 .87 0 0 1 .9-.9 .87 .87 0 0 1 .9 .9M96 103.1a.87 .87 0 0 1 .9-.9 .87 .87 0 0 1 .8 .9M97.8 103.1a.87 .87 0 0 1 .9-.9 .87 .87 0 0 1 .8 .9"/>
</g>
<g fill="none" stroke="#a84" stroke-width=".17">
<path d="M33.8 40.9h.1M33.8 40.9h1.8M40.9 40.9h1.8M42.7 40.9h.1M53.3 97.8h.1M53.3 99.6h.1M53.3 97.8h1.8M53.3 99.6h1.8M72.9 97.8h1.8M74.7 97.8h.1M53.3 101.3h.1M53.3 112h.1"/>
<path d="M53.3 119.1h.1M53.3 115.6h.1M53.3 108.5h.1M53.3 101.3h1.8M53.3 119.1h1.8M53.3 112h1.8M53.3 115.6h1.8M53.3 108.5h1.8M72.9 103.1h1.8M72.9 101.3h1.8M72.9 119.1h1.8M72.9 104.9h1.8"/>
<path d="M72.9 115.6h1.8M74.7 101.3h.1M74.7 119.1h.1M74.7 104.9h.1M74.7 103.1h.1M74.7 115.6h.1M90.7 103.1h.1M90.7 103.1h1.8M99.6 103.1h1.7M101.3 103.1h.1M53.3 122.7h.1M53.3 126.2h.1"/>
<path d="M53.3 124.5h.1M53.3 122.7h1.8M53.3 126.2h1.8M53.3 124.5h1.8M72.9 126.2h1.8M74.7 126.2h.1"/>
</g>
<g fill="none" stroke="#4200ff" stroke-width=".17">
<path d="M151.1 10.7h.1M151.1 10.7v3.5M151.1 10.7h5.4M156.5 10.7h.1M21.3 26.7h.1M21.3 26.7h37.4M23.1 32h.1M23.1 33.8h.1M23.1 26.7h.1M23.1 32v1.8M23.1 33.8h8.9M32 32h.1"/>
<path d="M32 33.8h.1M32 37.3h.1M32 26.7h.1M32 32v24.9M32 37.3h1.8M42.7 37.3h16M44.4 26.7h.1M44.4 35.6h.1M44.4 35.6v5.3M53.3 26.7h.1M53.3 37.3h.1M53.3 35.6h.1"/>
<path d="M53.3 35.6v1.7M56.9 26.7h.1M56.9 28.4h.1M56.9 30.2h.1M56.9 26.7v3.5M56.9 28.4h1.8M56.9 30.2h1.8M80 26.7h.1M80 30.2h.1M80 32h.1M80 33.8h.1M80 26.7h7.1"/>
<path d="M80 30.2h1.8M80 32h16M81.8 30.2h.1M81.8 32h.1M81.8 30.2v3.6h-1.8M87.1 32h.1M106.7 32h.1M106.7 32h48M110.2 32h.1M120.9 32h.1M129.8 37.3h.1M129.8 32h.1"/>
<path d="M129.8 37.3v1.8M136.9 37.3h.1M136.9 32h.1M136.9 37.3v1.8M144 37.3h.1M144 37.3v1.8M147.6 32h.1M151.1 26.7h.1M151.1 21.3v5.4M154.7 32h.1M154.7 26.7h.1M154.7 26.7h-7.1v5.3"/>
<path d="M163.6 26.7h5.3M163.6 32h5.3M168.9 32h.1M168.9 26.7h.1M32 40.9h.1M32 44.4h.1M32 51.6h.1M32 53.3h.1M32 55.1h.1M32 48h.1M32 40.9h1.8M32 44.4h1.8"/>
<path d="M32 51.6h26.7M32 53.3h26.7M32 55.1h26.7M32 48h1.8M42.7 40.9h.1M42.7 44.4h.1M42.7 48h.1M42.7 40.9h16M42.7 44.4h16M42.7 48h16M44.4 40.9h.1M80 44.4h.1"/>
<path d="M80 55.1h.1M80 48h.1M80 55.1h7.1M80 48h3.6M92.5 55.1h.1M92.5 55.1h5.3M97.8 40.9h.1M97.8 44.4h.1M97.8 55.1h.1M97.8 40.9h1.8M97.8 40.9v3.5M97.8 55.1v1.8"/>
<path d="M104.9 40.9h.1M104.9 40.9h5.3M120.9 40.9h.1M120.9 53.3h.1M120.9 40.9v3.5h-40.9M120.9 53.3v1.8M183.1 64h.1M183.1 78.2h.1M183.1 64h23.1M183.1 78.2h3.6M184.9 64h.1M184.9 72.9h.1"/>
<path d="M184.9 64v3.6M184.9 72.9v1.8M192 64h.1M192 64v5.3M195.6 74.7h.1M195.6 74.7h10.6M195.6 74.7v3.5M200.9 74.7h.1M200.9 69.3h5.3M200.9 74.7v1.8M206.2 69.3h.1M206.2 74.7h.1"/>
<path d="M224 64h.1M224 74.7h.1M224 64h5.4M224 74.7h8.9M232.9 74.7h.1M232.9 78.2h.1M232.9 74.7v3.5M240 64h.1M240 64h19.6M241.8 64h.1M241.8 76.5h.1M241.8 78.2h.1"/>
<path d="M241.8 64v3.6M241.8 76.5v5.3M250.7 64h.1M250.7 72.9h.1M250.7 64v3.6M250.7 72.9v5.3h-17.8M257.8 64h.1M257.8 67.6h.1M257.8 72.9h.1M257.8 64v3.6M257.8 72.9v3.6M259.6 64h.1"/>
<path d="M268.5 64h5.3M270.3 64h.1M270.3 65.8h.1M270.3 65.8h3.5M270.3 64v1.8M273.8 64h.1M17.8 97.8h.1M17.8 97.8h35.5M19.6 94.2h.1M19.6 94.2h10.6M21.3 97.8h.1M28.4 97.8h.1"/>
<path d="M39.1 94.2h.1M39.1 94.2h5.3M42.7 97.8h.1M42.7 90.7h.1M42.7 90.7h7.1M44.4 94.2h.1M44.4 94.2v14.3M49.8 90.7h.1M49.8 90.7v8.9M51.6 97.8h.1M51.6 99.6h.1M51.6 97.8v3.5"/>
<path d="M51.6 99.6h1.7M74.7 97.8h.1M74.7 97.8h7.1M200.9 85.3h.1M200.9 85.3v1.8M215.1 80h.1M215.1 80v7.1M241.8 90.7h.1M241.8 90.7v1.8M21.3 103.1h.1M21.3 104.9h.1M21.3 103.1v1.8"/>
<path d="M21.3 104.9h7.1M28.4 103.1h.1M28.4 104.9h.1M28.4 108.5h.1M28.4 112h.1M28.4 115.6h.1M28.4 119.1h.1M28.4 103.1v26.7M28.4 108.5h3.6M28.4 112h3.6M28.4 115.6h3.6M28.4 119.1h3.6"/>
<path d="M40.9 112h.1M40.9 115.6h.1M40.9 119.1h.1M40.9 108.5h12.4M40.9 112h12.4M40.9 115.6h12.4M40.9 119.1h12.4M42.7 106.7h.1M42.7 112h.1M42.7 106.7v5.3M44.4 108.5h.1M49.8 108.5h.1"/>
<path d="M51.6 101.3h.1M51.6 101.3h1.7M53.3 108.5h.1M74.7 101.3h.1M74.7 103.1h.1M74.7 104.9h.1M74.7 115.6h.1M74.7 119.1h.1M74.7 101.3h1.8M74.7 103.1h16M74.7 119.1h1.8M76.5 101.3h.1"/>
<path d="M76.5 103.1h.1M76.5 101.3v3.6h-1.8M81.8 103.1h.1M90.7 103.1h.1M92.5 112h.1M92.5 115.6h.1M92.5 112h1.7M92.5 112v3.6M99.6 112h.1M99.6 112h5.3M101.3 103.1h44.5M104.9 103.1h.1"/>
<path d="M115.6 103.1h.1M115.6 112h.1M115.6 112v3.6h-40.9M124.5 108.5h.1M124.5 103.1h.1M124.5 108.5v1.7M131.6 108.5h.1M131.6 103.1h.1M131.6 108.5v1.7M138.7 108.5h.1M138.7 103.1h.1M138.7 108.5v1.7"/>
<path d="M144 115.6h.1M144 110.2h.1M144 103.1h.1M144 103.1v23.1M144 115.6h3.6M144 110.2h1.8M154.7 110.2h.1M154.7 103.1h.1M154.7 103.1h8.9M154.7 110.2h8.9M156.5 115.6h.1M156.5 115.6h7.1"/>
<path d="M28.4 122.7h.1M28.4 124.5h.1M28.4 126.2h.1M28.4 122.7h24.9M28.4 124.5h24.9M28.4 126.2h24.9M74.7 126.2h5.3M80 126.2h.1M85.3 126.2h.1M85.3 126.2h5.4M90.7 126.2h.1M90.7 126.2v1.8"/>
<path d="M115.6 124.5h.1M115.6 124.5v3.5M144 120.9h.1M144 126.2h.1M144 126.2h1.8M144 120.9h1.8M154.7 120.9h.1M154.7 126.2h.1M154.7 126.2h8.9M154.7 120.9h8.9"/>
</g>
<g fill="#f00" stroke="#f00" stroke-width=".17">
<circle cx="23.1" cy="26.6" r=".32"/>
<circle cx="53.3" cy="26.6" r=".32"/>
<circle cx="56.9" cy="28.4" r=".32"/>
<circle cx="56.9" cy="26.6" r=".32"/>
<circle cx="81.8" cy="32" r=".32"/>
<circle cx="120.9" cy="32" r=".32"/>
<circle cx="110.2" cy="32" r=".32"/>
<circle cx="32" cy="33.8" r=".32"/>
<circle cx="32" cy="40.9" r=".32"/>
<circle cx="32" cy="37.3" r=".32"/>
<circle cx="32" cy="44.4" r=".32"/>
<circle cx="97.8" cy="44.4" r=".32"/>
<circle cx="32" cy="51.5" r=".32"/>
<circle cx="32" cy="55.1" r=".32"/>
<circle cx="32" cy="53.3" r=".32"/>
<circle cx="21.3" cy="97.8" r=".32"/>
<circle cx="51.5" cy="99.5" r=".32"/>
<circle cx="76.4" cy="103.1" r=".32"/>
<circle cx="104.9" cy="103.1" r=".32"/>
<circle cx="115.5" cy="103.1" r=".32"/>
<circle cx="28.4" cy="108.4" r=".32"/>
<circle cx="28.4" cy="104.9" r=".32"/>
<circle cx="28.4" cy="112" r=".32"/>
<circle cx="28.4" cy="119.1" r=".32"/>
<circle cx="28.4" cy="115.5" r=".32"/>
<circle cx="92.4" cy="115.5" r=".32"/>
<circle cx="28.4" cy="122.7" r=".32"/>
<circle cx="28.4" cy="124.4" r=".32"/>
<circle cx="28.4" cy="126.2" r=".32"/>
<circle cx="192" cy="64" r=".32"/>
<circle cx="184.9" cy="64" r=".32"/>
<circle cx="241.8" cy="64" r=".32"/>
<circle cx="250.7" cy="64" r=".32"/>
<circle cx="241.8" cy="78.2" r=".32"/>
<circle cx="270.2" cy="64" r=".32"/>
<circle cx="44.4" cy="26.6" r=".32"/>
<circle cx="32" cy="26.6" r=".32"/>
<circle cx="87.1" cy="32" r=".32"/>
<circle cx="32" cy="48" r=".32"/>
<circle cx="44.4" cy="40.9" r=".32"/>
<circle cx="53.3" cy="37.3" r=".32"/>
<circle cx="144" cy="32" r=".32"/>
<circle cx="136.9" cy="32" r=".32"/>
<circle cx="129.8" cy="32" r=".32"/>
<circle cx="42.7" cy="97.8" r=".32"/>
<circle cx="28.4" cy="97.8" r=".32"/>
<circle cx="51.5" cy="97.8" r=".32"/>
<circle cx="42.7" cy="112" r=".32"/>
<circle cx="81.8" cy="103.1" r=".32"/>
<circle cx="124.4" cy="103.1" r=".32"/>
<circle cx="131.6" cy="103.1" r=".32"/>
<circle cx="138.7" cy="103.1" r=".32"/>
<circle cx="200.9" cy="74.7" r=".32"/>
<circle cx="257.8" cy="64" r=".32"/>
<circle cx="44.4" cy="108.4" r=".32"/>
<circle cx="49.8" cy="108.4" r=".32"/>
<circle cx="144" cy="103.1" r=".32"/>
<circle cx="144" cy="110.2" r=".32"/>
<circle cx="144" cy="120.9" r=".32"/>
<circle cx="144" cy="115.5" r=".32"/>
<circle cx="151.1" cy="26.6" r=".32"/>
<circle cx="147.6" cy="32" r=".32"/>
</g>
<g font-size="4.2">
<text x="8.9" y="9.6">VCC5V0_SYS</text>
<text x="170.7" y="57.6">EXT_DCDC_0V6</text>
<text x="10.7" y="86">PCIE_WIFI_VCC3V3</text>
</g>
<g font-size="3.7">
<text x="131.6" y="31.6">10A</text>
<text x="247.1" y="63.6">1A</text>
<text x="161.8" y="101">1A</text>
<text x="124.5" y="102.7">5.58A</text>
<text x="161.8" y="108.1">1A</text>
<text x="161.8" y="115.2">586mA</text>
<text x="161.8" y="120.5">1A</text>
<text x="161.8" y="125.9">2A</text>
</g>
<g font-size="3.6" fill="#0f0">
<text x="133.3" y="13.5">钳位电路，5.1V</text>
<text x="85.3" y="24.1">温升电流12A，峰值电流11.21A</text>
<text x="218.7" y="56.1">峰值电流1.5445A</text>
<text x="69.3" y="95.2">温升电流8.2A，峰值电流6.79A</text>
</g>
<g font-size="2.3" fill="#f00">
<text x="7.7" y="27.6">USBVBUS</text>
<text x="172.5" y="27.6">PMIC_5V0</text>
<text x="172.5" y="32.9">VCC5V0_SYS</text>
<text x="165.9" y="64.9">VCC5V0_SYS</text>
<text x="277.4" y="64.9">AVDD06_DDR</text>
<text x="277.4" y="66.7">LP4x_VDD06</text>
<text x="165.5" y="79.2">AVDD18_DDR</text>
<text x="25.8" y="91.6">AVDD1_1V8</text>
<text x="4.1" y="98.7">USBVBUS</text>
<text x="167.1" y="104.1">MPCIE_VCC3V3</text>
<text x="167.1" y="111.2">PCIE_VCC3V3</text>
<text x="167.1" y="116.5">WIFI_VCC33</text>
<text x="167.1" y="121.8">LCD_VCC3V3</text>
<text x="167.1" y="127.2">CSI_VCC3V3</text>
</g>
<g font-size="2.3">
<text x="242.4" y="197.5">&lt;Title&gt;</text>
<text x="242.4" y="202.8">&lt;Doc&gt;</text>
</g>
<g font-size="1.6">
<text x="154" y="17.4">D44</text>
<text x="61.7" y="23.8">U1301</text>
<text x="154" y="19.6">MM3Z5V1ST1G</text>
<text x="23.1" y="28.1">C1301</text>
<text x="23.1" y="29.9">22uF-25V</text>
<text x="32" y="28.1">C1302</text>
<text x="32" y="29.9">100nF-25V</text>
<text x="53.3" y="29.9">R1302</text>
<text x="58.3" y="26.3">2</text>
<text x="58.3" y="28.1">3</text>
<text x="58.3" y="29.8">4</text>
<text x="79.5" y="26.3">1</text>
<text x="79.5" y="29.8">5</text>
<text x="87.1" y="28.1">C1303</text>
<text x="87.1" y="29.9">100nF-25V 1.5uH-12A</text>
<text x="96" y="28.1">L1301</text>
<text x="154.7" y="26.3">R1345 0.01R-1%</text>
<text x="160" y="28.1">R0805</text>
<text x="23.1" y="31.7">C0805</text>
<text x="39.1" y="31.7">R1301</text>
<text x="39.1" y="33.4">NC/10K</text>
<text x="53.3" y="31.7">10K</text>
<text x="79.5" y="33.4">16</text>
<text x="79.5" y="31.6">15</text>
<text x="96" y="33.4">IND_0603</text>
<text x="112" y="35.2">R1304</text>
<text x="122.7" y="35.2">R1305</text>
<text x="129.8" y="33.4">C1304</text>
<text x="129.8" y="35.2">22uF-10V22uF-10V22uF-10V</text>
<text x="136.9" y="33.4">C1305</text>
<text x="144" y="33.4">C1306</text>
<text x="154.7" y="31.7">R1303 0.01R-1%</text>
<text x="160" y="33.4">R0805</text>
<text x="32" y="37">R1306 1M</text>
<text x="32" y="40.6">R1307 10K</text>
<text x="58.3" y="40.5">8</text>
<text x="58.3" y="37">9</text>
<text x="97.8" y="40.6">C1307 220pF-25V</text>
<text x="112" y="37">1K-1%</text>
<text x="112" y="38.8">R0402</text>
<text x="122.7" y="37">100K-1% C0603</text>
<text x="136.9" y="37">C0603</text>
<text x="144" y="37">C0603</text>
<text x="32" y="47.7">R1309 NC/10K</text>
<text x="32" y="44.1">R1308 10K</text>
<text x="57.4" y="47.6">12</text>
<text x="57.4" y="44.1">10</text>
<text x="79.5" y="47.6">7</text>
<text x="79.5" y="44.1">11</text>
<text x="87.1" y="47.7">TP1301</text>
<text x="103.1" y="42.3">C0402-COG</text>
<text x="122.7" y="47.7">R1310</text>
<text x="57.4" y="53">14</text>
<text x="58.3" y="51.2">6</text>
<text x="122.7" y="49.4">13.7K-1%</text>
<text x="57.4" y="54.7">17</text>
<text x="61.9" y="59.1">SY8386J</text>
<text x="79.5" y="54.7">13</text>
<text x="85.3" y="54.8">C1308 2.2uF-16V</text>
<text x="90.7" y="56.6">C0402</text>
<text x="205.9" y="63.6">3</text>
<text x="208" y="61.9">U1303 ETA3512FSG</text>
<text x="223.5" y="63.6">4</text>
<text x="229.4" y="60.1">L1303</text>
<text x="229.4" y="61.9">1uH-4A</text>
<text x="229.4" y="65.4">L2016</text>
<text x="257.8" y="63.7">R1311 0.01R-1%</text>
<text x="263.1" y="65.4">R0603</text>
<text x="184.9" y="69">C1315 R1313 100K</text>
<text x="184.9" y="70.8">10uF-16V</text>
<text x="205.9" y="69">6</text>
<text x="243.6" y="70.8">R1315</text>
<text x="250.7" y="69">C1316</text>
<text x="250.7" y="70.8">22pF</text>
<text x="257.8" y="69">C1317</text>
<text x="257.8" y="70.8">10uF</text>
<text x="184.9" y="77.9">R1321 100K</text>
<text x="184.9" y="72.6">C0603</text>
<text x="205.9" y="74.3">5</text>
<text x="223.5" y="74.3">1</text>
<text x="243.6" y="72.6">8.2k-1%</text>
<text x="250.7" y="72.6">C0402</text>
<text x="257.8" y="72.6">C0603</text>
<text x="200.9" y="79.7">R1322</text>
<text x="200.9" y="81.4">1M</text>
<text x="214.8" y="80.3" transform="rotate(-90 214.8 80.3)">2</text>
<text x="243.6" y="85">R1323</text>
<text x="243.6" y="86.8">100k-1%</text>
<text x="30.2" y="93.9">R1338</text>
<text x="37.3" y="93.9">NC/0R R0201</text>
<text x="56.3" y="95">U1304</text>
<text x="21.3" y="99.2">C1318</text>
<text x="21.3" y="101">22uF-25V100nF-25V R1324</text>
<text x="28.4" y="99.2">C1319</text>
<text x="53" y="97.4">2</text>
<text x="53" y="99.2">3</text>
<text x="53" y="101">4</text>
<text x="74.1" y="97.4">1</text>
<text x="74.1" y="101">5</text>
<text x="81.8" y="99.2">C1320</text>
<text x="81.8" y="101">100nF-25V 1.5uH-9A</text>
<text x="90.7" y="99.2">L1305</text>
<text x="21.3" y="102.8">C0805</text>
<text x="37.3" y="102.8">NC/10K</text>
<text x="44.4" y="102.8">R1325</text>
<text x="44.4" y="104.6">100K</text>
<text x="74.1" y="104.5">16</text>
<text x="74.1" y="102.7">15</text>
<text x="81.8" y="102.8">C0402</text>
<text x="90.7" y="104.6">ind_0503</text>
<text x="106.7" y="106.3">R1332</text>
<text x="117.3" y="106.3">R1334</text>
<text x="124.5" y="104.6">C1321</text>
<text x="124.5" y="106.3">22uF-10V22uF-10V22uF-10V</text>
<text x="131.6" y="104.6">C1324</text>
<text x="138.7" y="104.6">C1325</text>
<text x="144" y="102.8">R5887</text>
<text x="151.1" y="102.8">0.01R-1%</text>
<text x="151.1" y="104.6">R0402</text>
<text x="30.2" y="111.7">R1335 10K</text>
<text x="30.2" y="108.1">R1331 1M</text>
<text x="53" y="111.6">8</text>
<text x="53" y="108.1">9</text>
<text x="92.5" y="111.7">C1327 220pF-25V</text>
<text x="97.8" y="113.5">C0402-COG</text>
<text x="106.7" y="108.1">1K-1%</text>
<text x="117.3" y="108.1">100K-1% C0603</text>
<text x="131.6" y="108.1">C0603</text>
<text x="138.7" y="108.1">C0603</text>
<text x="144" y="109.9">R1329</text>
<text x="151.1" y="109.9">0.01R-1%</text>
<text x="151.1" y="111.7">R0402</text>
<text x="30.2" y="118.8">R1339 NC/10K</text>
<text x="30.2" y="115.2">R1337 10K</text>
<text x="35.6" y="117">R0402</text>
<text x="52.1" y="118.7">12</text>
<text x="52.1" y="115.2">10</text>
<text x="74.1" y="118.7">7</text>
<text x="74.1" y="115.2">11</text>
<text x="80" y="118.8">TP1302</text>
<text x="117.3" y="118.8">R1340</text>
<text x="145.8" y="115.2">R5877</text>
<text x="152.9" y="115.2">0.01R-1%</text>
<text x="152.9" y="117">R0402</text>
<text x="52.1" y="125.9">17</text>
<text x="52.1" y="124.1">14</text>
<text x="53" y="122.3">6</text>
<text x="74.1" y="125.9">13</text>
<text x="78.2" y="125.9">C1328 2.2uF-16V</text>
<text x="117.3" y="120.6">22.1K-1%</text>
<text x="144" y="120.6">R5878</text>
<text x="144" y="125.9">R5879</text>
<text x="151.1" y="120.6">0.01R-1%</text>
<text x="151.1" y="125.9">0.01R-1%</text>
<text x="151.1" y="122.3">R0402</text>
<text x="56.6" y="130.2">SY8386J</text>
<text x="83.6" y="127.7">C0402</text>
<text x="151.1" y="127.7">R0603</text>
<text x="228.1" y="195.1">Design Name</text>
<text x="228.1" y="200.4">Size</text>
<text x="229.9" y="202.2">A3</text>
<text x="233.5" y="200.4">Page Name</text>
<text x="228.1" y="205.7">Date:</text>
<text x="237.4" y="205.7">Thursday, June 19, 2025</text>
<text x="263.7" y="205.7">Sheet</text>
<text x="272.6" y="205.7">9</text>
<text x="277.9" y="205.7">of</text>
<text x="283.2" y="205.7">24</text>
</g>
<g font-size="1.6" fill="#8000ff">
<text x="154.7" y="22.6">design for test</text>
<text x="49.8" y="26.1">4.5V~24V</text>
<text x="103.1" y="47.5">VOUT=0.6*(1+R1/R2)</text>
<text x="257.8" y="59.9">design for test</text>
<text x="220.5" y="81.2">VOUT=0.6*(1+R1/R2)</text>
<text x="33.8" y="97.2">4.5V~24V</text>
<text x="144" y="100.8">design for test</text>
<text x="97.8" y="118.6">VOUT=0.6*(1+R1/R2)</text>
</g>
<g font-size="1.6" fill="#00c">
<text x="61.3" y="27.4">IN1</text>
<text x="61.3" y="29.2">IN2</text>
<text x="75.2" y="27.4">BS</text>
<text x="61.3" y="30.9">IN3</text>
<text x="74.5" y="34.5">LX2</text>
<text x="74.5" y="32.7">LX1</text>
<text x="75.4" y="30.9">LX</text>
<text x="61.3" y="41.6">MODE</text>
<text x="61.3" y="38.1">EN</text>
<text x="61.3" y="45.2">ILMT</text>
<text x="75.3" y="45.2">FB</text>
<text x="61.3" y="52.3">GND1</text>
<text x="61.3" y="48.7">TM/BYP</text>
<text x="75" y="48.7">PG</text>
<text x="61.3" y="55.8">GND3</text>
<text x="61.3" y="54.1">GND2</text>
<text x="74" y="55.8">VCC</text>
<text x="208.9" y="64.7">IN</text>
<text x="218.7" y="64.7">SW</text>
<text x="208.9" y="70.1">PG</text>
<text x="208.9" y="75.4">EN</text>
<text x="213.4" y="77.9">GND</text>
<text x="219.3" y="75.4">FB</text>
<text x="56" y="98.5">IN1</text>
<text x="56" y="100.3">IN2</text>
<text x="69.9" y="98.5">BS</text>
<text x="56" y="102.1">IN3</text>
<text x="69.2" y="105.6">LX2</text>
<text x="69.2" y="103.8">LX1</text>
<text x="70.1" y="102.1">LX</text>
<text x="56" y="112.7">MODE</text>
<text x="56" y="109.2">EN</text>
<text x="56" y="119.8">TM/BYP</text>
<text x="56" y="116.3">ILMT</text>
<text x="69.7" y="119.8">PG</text>
<text x="70" y="116.3">FB</text>
<text x="56" y="123.4">GND1</text>
<text x="56" y="125.2">GND2</text>
<text x="56" y="127">GND3</text>
<text x="68.7" y="127">VCC</text>
</g>
<g font-size="1.6" fill="#0f0">
<text x="32" y="31.7">C0201</text>
<text x="39.1" y="35.2">R0201</text>
<text x="53.3" y="33.4">R0201</text>
<text x="87.1" y="31.7">C0201</text>
<text x="37.3" y="38.8">R0201</text>
<text x="122.7" y="38.8">R0201</text>
<text x="37.3" y="45.9">R0201</text>
<text x="37.3" y="42.3">R0201</text>
<text x="37.3" y="49.4">R0201</text>
<text x="195.6" y="70.8">R0201</text>
<text x="243.6" y="74.3">R0201</text>
<text x="190.2" y="79.7">R0201</text>
<text x="200.9" y="83.2">R0201</text>
<text x="28.4" y="102.8">C0201</text>
<text x="37.3" y="104.6">R0201</text>
<text x="44.4" y="106.3">R0201</text>
<text x="35.6" y="113.5">R0201</text>
<text x="35.6" y="109.9">R0201</text>
<text x="106.7" y="109.9">R0201</text>
<text x="117.3" y="109.9">R0201</text>
<text x="35.6" y="120.6">R0201</text>
<text x="117.3" y="122.3">R0201</text>
</g>
<g font-size="1.6" fill="#00ff40">
<text x="122.7" y="51.2">R0201</text>
<text x="243.6" y="88.6">R0201</text>
</g>
<g font-size="1.6" fill="#f00">
<text x="7.3" y="93.6">[24]</text>
<text x="11" y="93.6">GPIO97</text>
</g>
<g font-size="1.3">
<text x="30.8" y="1.3">5</text>
<text x="88.8" y="1.3">4</text>
<text x="146.9" y="1.3">3</text>
<text x="205" y="1.3">2</text>
<text x="263.1" y="1.3">1</text>
<text x=".5" y="28.4">D</text>
<text x="292.6" y="28.4">D</text>
<text x=".5" y="79.5">C</text>
<text x="292.6" y="79.5">C</text>
<text x=".5" y="130.6">B</text>
<text x="292.6" y="130.6">B</text>
<text x=".5" y="181.7">A</text>
<text x="292.6" y="181.7">A</text>
<text x="30.8" y="207.4">5</text>
<text x="88.8" y="207.4">4</text>
<text x="146.9" y="207.4">3</text>
<text x="205" y="207.4">2</text>
<text x="263.1" y="207.4">1</text>
</g>
</svg>
